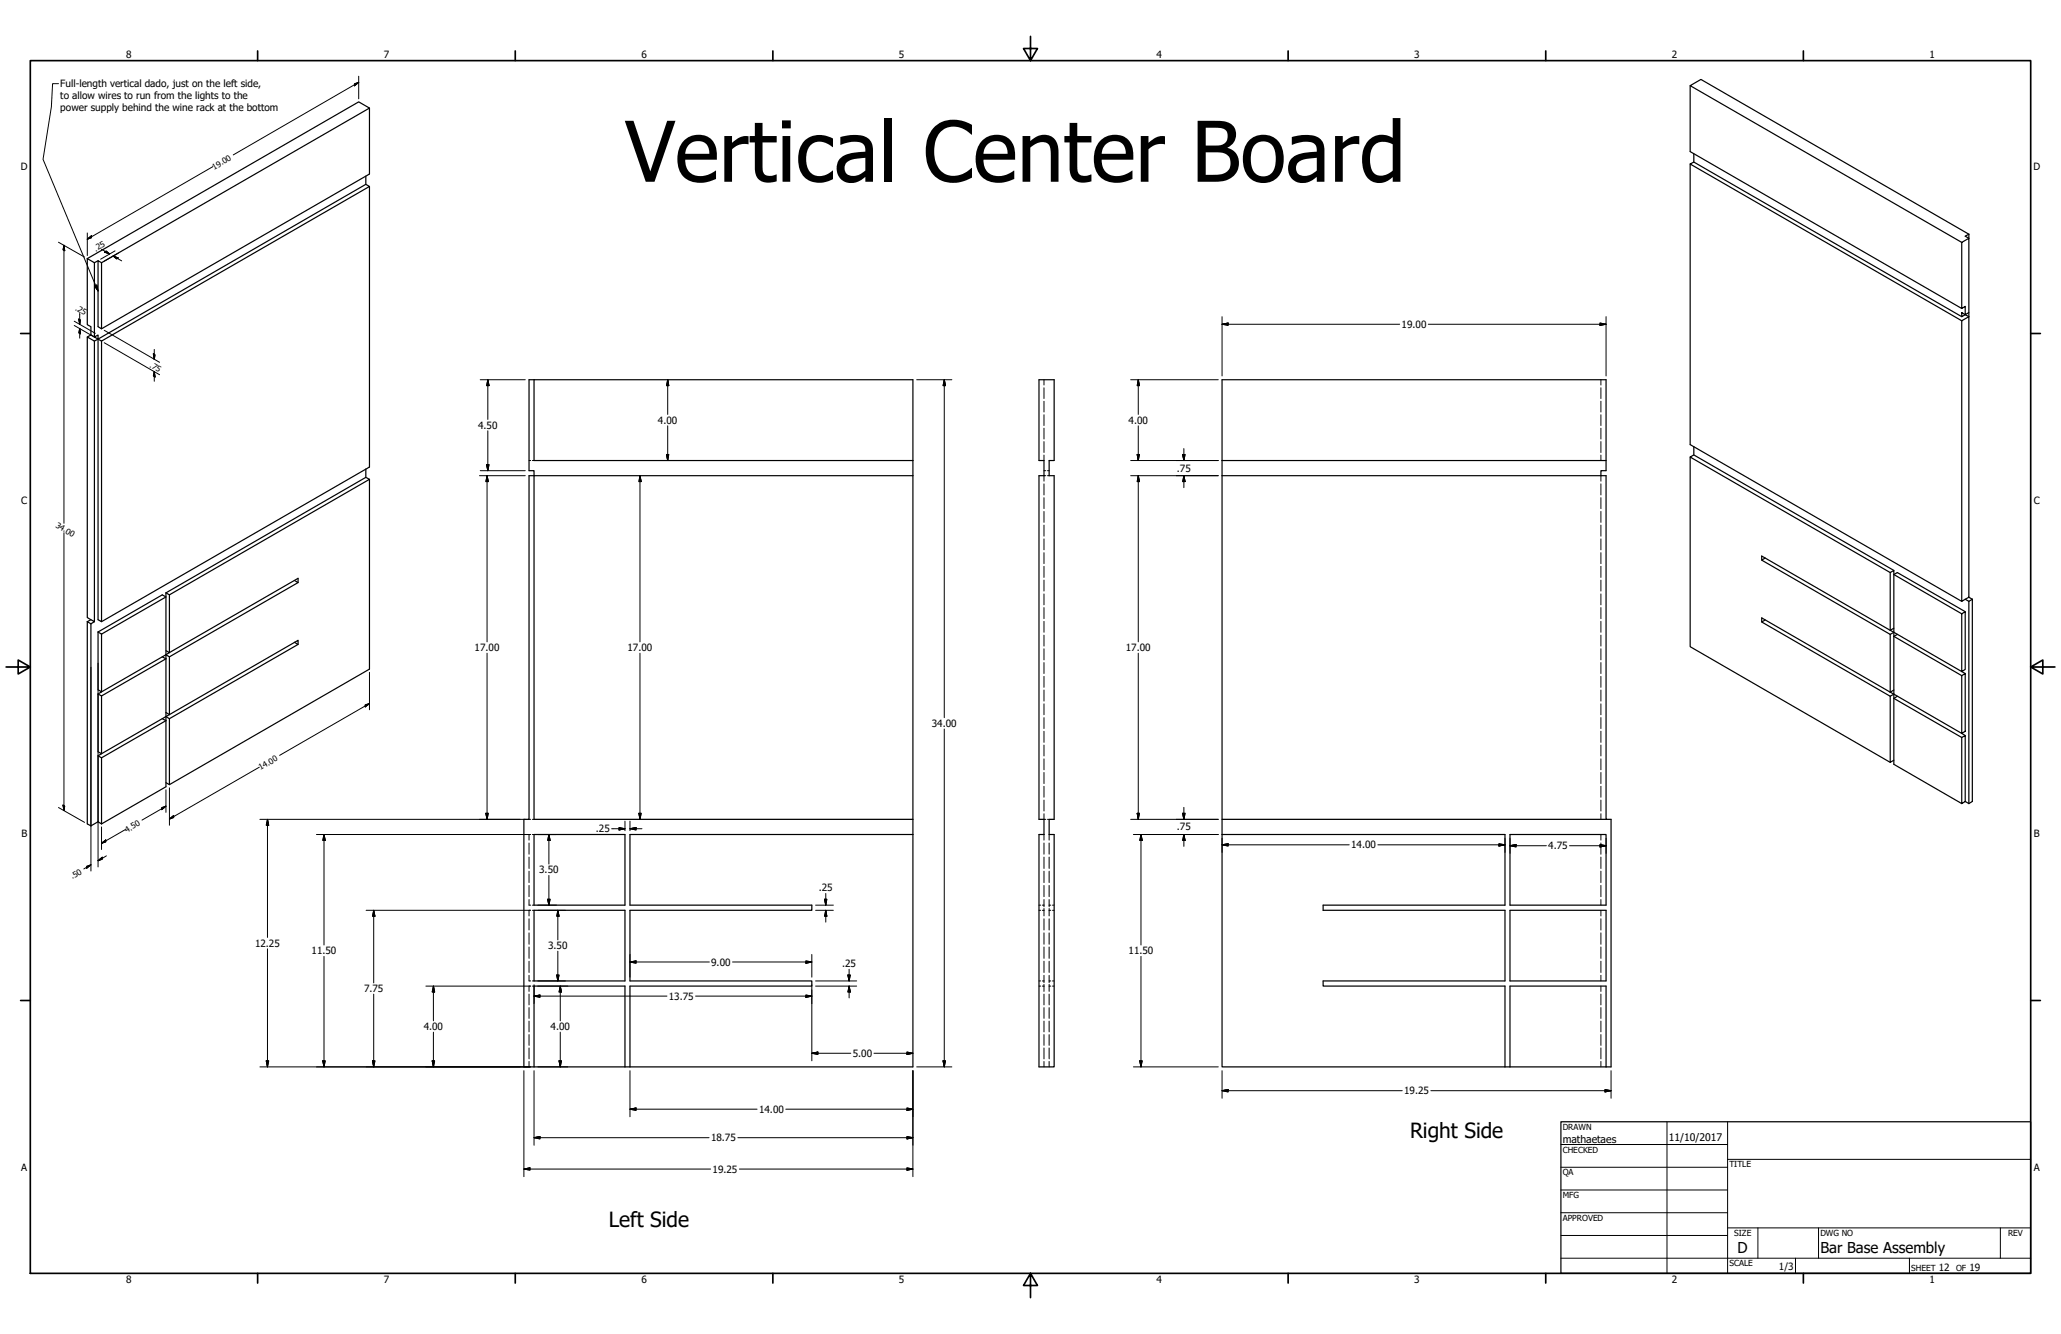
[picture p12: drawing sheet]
<svg xmlns="http://www.w3.org/2000/svg" width="864mm" height="559mm" viewBox="0 0 864 559" stroke-linecap="round" stroke-linejoin="round" font-family="sans-serif">
<!-- layer: Hidden (ANSI) -->
<g fill="none" stroke="#000" stroke-width=".42">
<path d="M437.5 159.1v2.2M670.8 159.1v2.2M437.5 162.4v4.5M437.5 168.1v4.5M437.5 173.7v4.5M437.5 179.4v4.5M670.8 162.4v4.5M670.8 168.1v4.5M670.8 173.7v4.5M670.8 179.4v4.5M221.7 192.9h.7M223.1 192.9h.7"/>
<path d="M437.5 197.2h.7M437.5 185v4.5M437.5 190.6v2.3M438.2 199.3h-.7v2.2M438.9 199.3h.7M438.9 197.2h.7M670.8 185v4.5M670.8 190.6v2.3M670.8 199.3v2.2M437.5 202.7v4.6M437.5 208.5v4.5M437.5 214.2v4.6"/>
<path d="M437.5 220v4.6M670.8 202.7v4.6M670.8 208.5v4.5M670.8 214.2v4.6M670.8 220v4.6M437.5 225.7v4.6M437.5 231.5v4.6M437.5 237.2v4.7M670.8 225.7v4.6M670.8 231.5v4.6M670.8 237.2v4.7M437.5 243v4.6"/>
<path d="M437.5 248.8v4.6M437.5 254.5v4.6M670.8 243v4.6M670.8 248.8v4.6M670.8 254.5v4.6M437.5 260.3v4.6M437.5 266.1v4.5M437.5 271.8v4.6M437.5 277.6v4.5M670.8 260.3v4.6M670.8 266.1v4.5M670.8 271.8v4.6"/>
<path d="M670.8 277.6v4.5M437.5 283.3v4.6M437.5 289.1v4.6M437.5 294.8v4.6M670.8 283.3v4.6M670.8 289.1v4.6M670.8 294.8v4.6M437.5 300.6v4.6M437.5 306.3v4.7M437.5 312.1v4.6M437.5 317.9v4.6M670.8 300.6v4.6"/>
<path d="M670.8 306.3v4.7M670.8 312.1v4.6M670.8 317.9v4.6M437.5 323.6v4.6M437.5 329.4v4.5M437.5 335.2v4.5M670.8 323.6v4.6M670.8 329.4v4.5M670.8 335.2v4.5M221.7 343.2h.7M221.7 353.1v4.7M221.7 359v4.8"/>
<path d="M222.4 349.6h-.7v2.3M223.1 343.2h.7M223.1 349.6h.7M437.5 340.9v2.3h.7M437.5 349.6v2.3M437.5 353.1v4.7M437.5 359v4.8M438.9 343.2h.7M439.6 349.6v2.3M439.6 353.1v4.7M439.6 359v4.8M670.8 340.9v2.3"/>
<path d="M670.8 349.6v2.3M670.8 353.1v4.7M670.8 359v4.8M221.7 376.8v2.4h.7M221.7 364.9v4.8M221.7 370.9v4.7M223.1 379.2h.7M435.4 379.2h.7M436.8 379.2h.7M437.5 364.9v4.8M437.5 370.9v4.7M437.5 376.8v3.1"/>
<path d="M439.6 379.2h.7M439.6 364.9v4.8M439.6 370.9v4.7M439.6 376.8v3.1M441 379.2h.7M670.8 364.9v4.8M670.8 370.9v4.7M670.8 376.8v2.4M221.7 384.9v4.7M221.7 390.8v4.7M221.7 396.7v4.7M222.4 381.3h-.7v2.4"/>
<path d="M223.1 381.3h.7M435.4 381.3h.7M436.8 381.3h.7M437.5 380.6v3.1M437.5 384.9v4.7M437.5 390.8v4.7M437.5 396.7v4.7M439.6 381.3h.7M439.6 380.6v3.1M439.6 384.9v4.7M439.6 390.8v4.7M439.6 396.7v4.7"/>
<path d="M441 381.3h.7M670.8 381.3v2.4M670.8 384.9v4.7M670.8 390.8v4.7M670.8 396.7v4.7M221.7 408.6v2.3h.7M221.7 402.7v4.7M221.7 416.4v4.5M222.4 413.1h-.7v2.2M223.1 413.1h.7M223.1 410.9h.7M435.4 413.1h.7"/>
<path d="M435.4 410.9h.7M436.8 413.1h.7M436.8 410.9h.7M437.5 402.7v4.7M437.5 408.6v3M437.5 412.3v3M437.5 416.4v4.5M439.6 413.1h.7M439.6 410.9h.7M439.6 402.7v4.7M439.6 408.6v3M439.6 412.3v3"/>
<path d="M439.6 416.4v4.5M441 413.1h.7M441 410.9h.7M670.8 402.7v4.7M670.8 408.6v2.3M670.8 413.1v2.2M670.8 416.4v4.5M221.7 422.1v4.5M221.7 427.7v4.5M221.7 433.4v4.5M221.7 439v4.5M437.5 422.1v4.5"/>
<path d="M437.5 427.7v4.5M437.5 433.4v4.5M437.5 439v4.5M439.6 422.1v4.5M439.6 427.7v4.5M439.6 433.4v4.5M439.6 439v4.5M670.8 422.1v4.5M670.8 427.7v4.5M670.8 433.4v4.5M670.8 439v4.5M221.7 444.6v2.3"/>
<path d="M437.5 444.6v2.3M439.6 444.6v2.3M670.8 444.6v2.3"/>
</g>
<!-- layer: Visible (ANSI) -->
<g fill="none" stroke="#000" stroke-width=".51">
<path d="M708.2 35.9v27.6l113.8 65.7M154.8 45.3v27.6l-112.3 64.8M153.3 73.8v3.4l-112.2 64.8M153.3 77.2l1.5 .9-112.3 64.8M154.8 78.1v117.5l-112.3 64.8M708.2 68.7v117.5l113.8 65.7M709.7 64.4v3.5M823.5 98.9l1.5-.8v1.7zM825 98.1l-112.3-64.8-4.5 2.6 113.8 65.6M36.6 108.3l113.7-65.6 4.5 2.6-112.3 64.7M36.6 108.3l3 1.7v31.2l-1.5-.9v-3.5l-1.5-.8zM41.1 109.2l1.4 .8v27.7l-1.4-.9z"/>
<path d="M41.1 109.2l-1.5 .8M822 101.5l3-1.7v31.1l-1.5 .9v-3.5l-1.5 .9zM822 132.7l-112.3-64.8-1.5 .8 113.8 65.7M822 134.4l3-1.7v117.5l-3 1.7zM822 130.9l1.5 .9-1.5 .9zM825 130.9v1.8l-1.5-.9M36.6 141.2l3 1.7v117.5l-3-1.7zM38.1 140.3l-1.5 .9M39.6 141.2l1.5-.9v1.7zM41.1 142v117.6l1.4 .8v-117.5M41.1 142l-1.5 .9M41.1 142l1.4 .9"/>
<path d="M223.8 159.1v33.8h158.7M435.4 159.1h6.3v33.8h-2.1v6.4h2.1v143.9h-2.1v6.4h2.1v97.3h-6.3v-97.3h2.1v-6.4h-2.1v-143.9h2.1v-6.4h-2.1zM153.3 196.5v3.5l-83.8 48.3M153.3 200l1.5 .8-83.8 48.4M382.5 199.3h-160.8v143.9h-2.2v103.7h163v-287.8h-160.8v38.1h2.1v146h158.7M512.1 199.3h160.9v143.9h2.1v103.7h-44.5M512.1 192.9h160.9M670.8 199.3v-2.1h2.2v-38.1h-160.9v184.1M708.2 191.5v79.4l83.8 48.4M709.7 187.1v3.5M154.8 200.8v79.5l-83.8 48.4M738.2 234.6v-1.7l53.8 31.1 1.6-.9"/>
<path d="M739.6 233.7l-1.4 .9 53.8 31.1M793.6 239l-83.9-48.4-1.5 .9 83.8 48.3M38.1 259.6l-1.5 .8M69.5 248.3v1.8l-27 15.5M123.4 243.1l1.5 .9-53.9 31.1M124.9 244v-1.7l-53.9 31.1v-24.2l-1.5-.9M739.6 259.7l-1.4 .8 53.8 31.2M793.6 240.7v-1.7l-1.6 .8v24.2l31.5 18.1M793.6 240.7l1.4-.9 28.5 16.4M793.6 240.7l28.4 16.4M793.6 240.7v79.5l28.4 16.4M822 257.1l1.5-.9v24.2l-1.5 .9z"/>
<path d="M823.5 251l1.5 .9M825 251.9v84.7M825 250.2l1.5 .8M826.5 251v84.7l-1.5 .9M826.5 251l-1.5 .9M36.6 260.4v84.7l1.5 .8M36.6 260.4l1.5 .9M38.1 261.3v84.6M39.6 260.4l-1.5 .9M41.1 264.7v24.2l1.4 .9 27-15.5M41.1 264.7l26.9-15.5 1.5 .9v24.2M41.1 264.7l1.4 .9"/>
<path d="M42.5 265.6v24.2l-1.4 .9M68 275.1l1.5 .9-27 15.5M69.5 272.5l1.5 .9-1.5 .9M69.5 274.3v55.3l-27 15.5M69.5 274.3l1.5 .8M71 275.1v24.2M123.4 269l1.5 .9-53.9 31.2M124.9 269.9v-1.7l-53.9 31.1M738.2 260.5v-1.7l53.8 31.1M792 265.7v24.2M793.6 264.9l-1.6 .8M795 265.7l-1.4 .9 28.4 16.4"/>
<path d="M41.1 290.7v24.2l1.4 .8 27-15.5M41.1 290.7l1.4 .8M42.5 291.5v24.2l-1.4 .9M69.5 298.4l1.5 .9M71 299.3l-1.5 .9M792 291.7v27.6l1.6-.8M792 289.9l31.5 18.2M793.6 290.8l-1.6 .9M793.6 289.1l-1.6 .8M795 291.7l-1.4 .8 28.4 16.4M822 283l1.5-.9v24.2l-1.5 .9zM41.1 316.6v27.6"/>
<path d="M42.5 317.4v27.7M68 301.1l1.5 .8-27 15.5-1.4-.8M69.5 300.2l1.5 .9M71 301.1v27.6M822 308.9l1.5-.8v27.6l-1.5 .9zM69.5 327.9l1.5 .8M823.5 335.7l1.5 .9M41.1 344.2l-3 1.7M41.1 344.2l1.4 .9M223.8 349.6h38.1v29.6h-38.1zM382.5 349.6h-118.5v29.6h76.2v2.1h-76.2v29.6h76.2v2.2h-76.2v33.8M512.1 349.6h118.5v29.6h-76.2v2.1h76.2v29.6h-76.2v2.2h76.2v33.8"/>
<path d="M512.1 349.6v97.3h118.5M632.7 349.6h40.3v29.6h-40.3zM673 343.2h-160.9v6.4M223.8 381.3h38.1v29.6h-38.1zM632.7 381.3h40.3v29.6h-40.3zM223.8 446.9v-33.8h38.1v33.8M632.7 446.9v-33.8h40.3v33.8"/>
</g>
<!-- layer: Symbol (ANSI) -->
<g fill="none" stroke="#000" stroke-width=".7">
<path d="M431.8 15.2v10.2l-2.9-5.1h5.8l-2.9 5.1M12.7 25.4h838.2v508h-838.2zM107.9 21.3v4.1M215.9 21.3v4.1M323.8 21.3v4.1M539.8 21.3v4.1M647.7 21.3v4.1M755.6 21.3v4.1M8.6 139.7h4.1M850.9 139.7h4.1M2.5 279.4h10.2l-5.1-2.9v5.8l5.1-2.9M850.9 279.4l5.1 2.9v-5.8l-5.1 2.9h10.2"/>
<path d="M8.6 419.1h4.1M850.9 419.1h4.1M107.9 533.4v4.1M215.9 533.4v4.1M323.8 533.4v4.1M431.8 533.4l2.9 5.1h-5.8l2.9-5.1v10.2M539.8 533.4v4.1M647.7 533.4v4.1M755.6 533.4v4.1"/>
</g>
<!-- layer: Title (ANSI) -->
<g fill="none" stroke="#000" stroke-width=".42">
<path d="M654 479.4h69.9M698.5 469.9v63.5M723.9 469.9v63.5M654 488.9h69.9M654 498.5h69.9M723.9 485.6h127M654 508h69.9M654 517.5h69.9M723.9 514.3h127M736.6 514.3v12.7M762 514.3v12.7M838.2 514.3v12.7"/>
<path d="M654 527h196.9M752.3 527v6.4M800.1 527v6.4"/>
</g>
<path d="M654 469.9h196.9v63.5h-196.9z" fill="none" stroke="#000" stroke-width=".51"/>
<!-- layer: Border (ANSI) -->
<g fill="none" stroke="#000" stroke-width=".42">
<path d="M148.5 35.1l1.8-.6-1.8 1.4zM150.3 34.5l-52.6 30.4M150.3 31.9v9.5M89.2 69.8l-52.6 30.4M36.6 97.6v9.5M24.5 101.5l10.9 6.2M26.8 102.7l.3 2.3-.7-.4zM26.8 102.7v116.5M36.6 100.2l1.8-1.5v.9zM42.5 104.4l3.4 2M43.8 105.6l.7-.4 1.4 1.2zM47.4 107.3l2.1 .8-.7 .4z"/>
<path d="M47.4 107.3l3.6 2M48.2 105.1l-6 3.5M49.7 106l-6 3.4M31.1 134.6l8.8 5M31.1 136.3l8.8 5.1M33 133.7l.7 .3-.3 1.9zM33.4 137.6l.3 2.2-.7-.4zM33.4 131.3v4.6M33.4 137.6v4.1M43.7 138.4l23.2 13.4M512.1 135.8l2.5-.5v1zM512.1 135.8h74.4"/>
<path d="M512.1 132.7v24.8M598.5 135.8h74.5M670.4 135.3l2.6 .5-2.6 .5zM673 132.7v24.8M43.7 143.6l23.2 13.4M64.3 148.2l.7 .5-.4 1.8zM64.6 155.6l.4 2.3-.7-.4zM64.6 146.4v4.1M64.6 155.6v4.1M201.2 159.1h18.9M204.4 159.1l.5 2.4h-1zM204.4 159.1v16.6"/>
<path d="M279.8 159.1l.4 2.4h-.9zM279.8 159.1v14.5M384.1 159.1h14.7M395.7 159.1l.5 2.4h-1zM395.7 159.1v141.5M473.8 159.1h36.7M476.9 159.1l.6 2.4h-1zM476.9 159.1v14.5M279.8 178.4v14.5M476.9 178.4v14.5M200.9 199.3h19.2M201.2 197.2h18.9"/>
<path d="M203.9 194.6h1l-.5 2.6zM204.1 199.3l.5 2.4h-1zM204.1 199.3v69.6M204.4 180.5v16.7M268.2 199.3l.5 2.4h-1zM268.2 199.3v69.6M279.3 190.4h.9l-.4 2.5zM473.8 199.3h36.7M473.8 192.9h36.7M476.5 190.4h1l-.6 2.5zM476.9 199.3l.6 2.4h-1zM476.9 199.3v69.6"/>
<path d="M495.6 190.4h1l-.5 2.5zM496.1 199.3l.5 2.4h-1zM496.1 187.9v5M496.1 199.3v5M26.8 223.1v116.4M38.1 279.5v85.4M41.1 277.8v85.4M204.1 273.6v69.6M268.2 273.6v69.6M476.9 273.6v69.6M153 295.3l1.8-.6-1.8 1.4zM154.8 294.7l-37.6 21.7"/>
<path d="M154.8 281.6v15.7M395.7 305.4v141.5M24.5 338.3l10.9 6.2M26.4 337.2l.7 .5-.3 1.8zM67.8 338.3l1.7-.6-1.7 1.5zM69.5 337.7l-10 5.8M69.5 330.8v9.5M71 330v15.7M108.6 321.4l-37.6 21.7M496.1 338.2v5M42.5 353.3l1.8-1.4v.8zM42.5 346.4v9.5"/>
<path d="M44.6 358.5l-3.5 2.1M52.6 347.5l-10.1 5.8M71 343.1l1.8-1.5v.9zM108.9 343.2h111.2M112.1 343.2l.5 2.5h-1zM112.1 343.2v49.5M132.6 349.6h89.6M135.8 349.6l.5 2.4h-1zM135.8 349.6v46.3M203.6 340.7h1l-.5 2.5zM225.4 349.6h7.8M230 349.6l.5 2.4h-1z"/>
<path d="M230 349.6v12.3M256.3 347.2h5.6M259.4 346.6l2.5 .6-2.5 .5zM261.9 344v4M264 347.2l2.5-.6v1.1zM264 344v4M264 347.2h5M267.7 340.7h1l-.5 2.5zM473.8 343.2h36.7M474.9 349.6h35.6M476.5 340.7h1l-.6 2.5zM478.1 349.6l.5 2.4h-1z"/>
<path d="M478.1 349.6v46.3M495.6 340.7h1l-.5 2.5zM496.1 349.6l.5 2.4h-1zM496.1 349.6v4.9M512.1 353.9l2.5-.5v1zM512.1 351.2v5.9M512.1 353.9h53.2M577.3 353.9h53.3M628.1 353.4l2.5 .5-2.5 .5zM630.6 351.2v5.9M632.7 354.3l2.6-.5v1zM632.7 354.3h15.3"/>
<path d="M632.7 351.2v6.2M657.7 354.3h15.3M670.4 353.8l2.6 .5-2.6 .5zM673 351.2v6.2M36.3 362.9l1.8-.6-1.8 1.4zM38.1 362.3l-3 1.7M41.1 360.6l1.8-1.5v.8zM225.4 379.2h7.8M229.5 376.7h1l-.5 2.5zM230 366.7v12.5M341.8 379.2h7.4M345.5 376.7h1l-.5 2.5z"/>
<path d="M346 374.3v4.9M112.1 397.4v49.5M153.4 381.3h68.8M156.6 381.3l.5 2.5h-1zM156.6 381.3v30.4M225.4 381.3h11.5M233.7 381.3l.6 2.5h-1zM233.7 381.3v12.4M233.7 398.5v12.4M264 399.8v9.5M340.2 399.8v9.5M341.8 381.3h7.4"/>
<path d="M346 381.3l.5 2.5h-1zM346 381.3v5M135.8 400.6v46.3M156.6 416.4v30.5M178.4 413.1h43.8M181.6 413.1l.5 2.4h-1zM181.6 413.1v14.5M223.8 417.3l2.5-.5v1zM223.8 417.3h55.7M223.8 412.5v7.9M225.4 413.1h12.5M225.4 410.9h11.5"/>
<path d="M233.3 408.4h1l-.6 2.5zM234.8 413.1l.5 2.4h-1zM234.8 413.1v14.5M264 403l2.5-.5v1zM264 403h33.2M291.5 417.3h48.7M307 403h33.2M337.7 416.8l2.5 .5-2.5 .5zM337.7 402.5l2.5 .5-2.5 .5zM340.2 412.5v31.9M341.8 413.1h17.2M341.8 410.9h17.2"/>
<path d="M355.3 408.4h1l-.5 2.5zM355.8 413.1l.5 2.4h-1zM355.8 406v4.9M355.8 413.1v4.9M478.1 400.6v46.3M181.6 432.4v14.5M234.8 432.4v14.5M108.9 446.9h113.3M111.6 444.4h1l-.5 2.5zM135.3 444.4h1l-.5 2.5zM156.1 444.4h1l-.5 2.5zM181.1 444.4h1l-.5 2.5z"/>
<path d="M219.5 448.5v44.4M223.8 448.5v31.2M225.4 446.9h12.5M234.3 444.4h1l-.5 2.5zM264 448.5v19.3M340.2 441.2l2.5-.5v1zM340.2 441.2h16.3M366.2 441.2h16.3M380 440.7l2.5 .5-2.5 .5zM382.5 448.5v44.4M384.1 446.9h14.7M395.2 444.4h1l-.5 2.5z"/>
<path d="M474.9 446.9h35.6M477.6 444.4h1l-.5 2.5zM512.1 456.9l2.5-.5v1zM512.1 448.5v11.6M512.1 456.9h75.5M599.6 456.9h75.5M672.5 456.4l2.6 .5-2.6 .5zM675.1 448.5v11.6M223.8 476.6l2.5-.5v1zM223.8 476.6h73.3M264 464.6l2.5-.5v1zM264 464.6h53.2"/>
<path d="M309.2 476.6h73.3M329.2 464.6h53.3M380 464.1l2.5 .5-2.5 .5zM380 476.1l2.5 .5-2.5 .5zM219.5 489.7l2.6-.5v1zM219.5 489.7h78.3M309.8 489.7h72.7M380 489.2l2.5 .5-2.5 .5z"/>
</g>
<g fill="#000" stroke="#000" stroke-width=".42">
<path d="M148.5 35.9l1.8-1.4zM148.5 35.1l1.8-.6-1.8 1.4zM36.6 100.2l1.8-1.5zM36.6 100.2l1.8-1.5v.9zM26.8 102.7l.3 2.3zM26.8 102.7l.3 2.3-.7-.4zM43.8 105.6l2.1 .8zM43.8 105.6l.7-.4 1.4 1.2zM47.4 107.3l2.1 .8zM47.4 107.3l2.1 .8-.7 .4zM33 133.7l.4 2.2zM33 133.7l.7 .3-.3 1.9z"/>
<path d="M33.4 137.6l.3 2.2zM33.4 137.6l.3 2.2-.7-.4zM512.1 135.8l2.5-.5zM512.1 135.8l2.5-.5v1zM670.4 136.3l2.6-.5zM670.4 135.3l2.6 .5-2.6 .5zM64.3 148.2l.3 2.3zM64.3 148.2l.7 .5-.4 1.8zM64.6 155.6l.4 2.3zM64.6 155.6l.4 2.3-.7-.4zM204.4 159.1l.5 2.4zM204.4 159.1l.5 2.4h-1z"/>
<path d="M279.8 159.1l.4 2.4zM279.8 159.1l.4 2.4h-.9zM395.7 159.1l.5 2.4zM395.7 159.1l.5 2.4h-1zM476.9 159.1l.6 2.4zM476.9 159.1l.6 2.4h-1zM203.9 194.6l.5 2.6zM203.9 194.6h1l-.5 2.6zM279.3 190.4l.5 2.5zM279.3 190.4h.9l-.4 2.5zM476.5 190.4l.4 2.5zM476.5 190.4h1l-.6 2.5z"/>
<path d="M495.6 190.4l.5 2.5zM495.6 190.4h1l-.5 2.5zM204.1 199.3l.5 2.4zM204.1 199.3l.5 2.4h-1zM268.2 199.3l.5 2.4zM268.2 199.3l.5 2.4h-1zM476.9 199.3l.6 2.4zM476.9 199.3l.6 2.4h-1zM496.1 199.3l.5 2.4zM496.1 199.3l.5 2.4h-1zM153 296.1l1.8-1.4zM153 295.3l1.8-.6-1.8 1.4z"/>
<path d="M26.4 337.2l.4 2.3zM26.4 337.2l.7 .5-.3 1.8zM67.8 339.2l1.7-1.5zM67.8 338.3l1.7-.6-1.7 1.5zM41.1 360.6l1.8-1.5zM41.1 360.6l1.8-1.5v.8zM42.5 353.3l1.8-1.4zM42.5 353.3l1.8-1.4v.8zM71 343.1l1.8-1.5zM71 343.1l1.8-1.5v.9zM112.1 343.2l.5 2.5zM112.1 343.2l.5 2.5h-1z"/>
<path d="M135.8 349.6l.5 2.4zM135.8 349.6l.5 2.4h-1zM203.6 340.7l.5 2.5zM203.6 340.7h1l-.5 2.5zM230 349.6l.5 2.4zM230 349.6l.5 2.4h-1zM259.4 347.7l2.5-.5zM259.4 346.6l2.5 .6-2.5 .5zM264 347.2l2.5-.6zM264 347.2l2.5-.6v1.1zM267.7 340.7l.5 2.5zM267.7 340.7h1l-.5 2.5z"/>
<path d="M476.5 340.7l.4 2.5zM476.5 340.7h1l-.6 2.5zM478.1 349.6l.5 2.4zM478.1 349.6l.5 2.4h-1zM495.6 340.7l.5 2.5zM495.6 340.7h1l-.5 2.5zM496.1 349.6l.5 2.4zM496.1 349.6l.5 2.4h-1zM512.1 353.9l2.5-.5zM512.1 353.9l2.5-.5v1zM628.1 354.4l2.5-.5zM628.1 353.4l2.5 .5-2.5 .5z"/>
<path d="M632.7 354.3l2.6-.5zM632.7 354.3l2.6-.5v1zM670.4 354.8l2.6-.5zM670.4 353.8l2.6 .5-2.6 .5zM36.3 363.7l1.8-1.4zM36.3 362.9l1.8-.6-1.8 1.4zM229.5 376.7l.5 2.5zM229.5 376.7h1l-.5 2.5zM345.5 376.7l.5 2.5zM345.5 376.7h1l-.5 2.5zM156.6 381.3l.5 2.5zM156.6 381.3l.5 2.5h-1z"/>
<path d="M233.7 381.3l.6 2.5zM233.7 381.3l.6 2.5h-1zM346 381.3l.5 2.5zM346 381.3l.5 2.5h-1zM181.6 413.1l.5 2.4zM181.6 413.1l.5 2.4h-1zM223.8 417.3l2.5-.5zM223.8 417.3l2.5-.5v1zM233.3 408.4l.4 2.5zM233.3 408.4h1l-.6 2.5zM234.8 413.1l.5 2.4zM234.8 413.1l.5 2.4h-1z"/>
<path d="M264 403l2.5-.5zM264 403l2.5-.5v1zM337.7 417.8l2.5-.5zM337.7 416.8l2.5 .5-2.5 .5zM337.7 403.5l2.5-.5zM337.7 402.5l2.5 .5-2.5 .5zM355.3 408.4l.5 2.5zM355.3 408.4h1l-.5 2.5zM355.8 413.1l.5 2.4zM355.8 413.1l.5 2.4h-1zM111.6 444.4l.5 2.5zM111.6 444.4h1l-.5 2.5z"/>
<path d="M135.3 444.4l.5 2.5zM135.3 444.4h1l-.5 2.5zM156.1 444.4l.5 2.5zM156.1 444.4h1l-.5 2.5zM181.1 444.4l.5 2.5zM181.1 444.4h1l-.5 2.5zM234.3 444.4l.5 2.5zM234.3 444.4h1l-.5 2.5zM340.2 441.2l2.5-.5zM340.2 441.2l2.5-.5v1zM380 441.7l2.5-.5zM380 440.7l2.5 .5-2.5 .5z"/>
<path d="M395.2 444.4l.5 2.5zM395.2 444.4h1l-.5 2.5zM477.6 444.4l.5 2.5zM477.6 444.4h1l-.5 2.5zM512.1 456.9l2.5-.5zM512.1 456.9l2.5-.5v1zM672.5 457.4l2.6-.5zM672.5 456.4l2.6 .5-2.6 .5zM223.8 476.6l2.5-.5zM223.8 476.6l2.5-.5v1zM264 464.6l2.5-.5zM264 464.6l2.5-.5v1z"/>
<path d="M380 465.1l2.5-.5zM380 464.1l2.5 .5-2.5 .5zM380 477.1l2.5-.5zM380 476.1l2.5 .5-2.5 .5zM219.5 489.7l2.6-.5zM219.5 489.7l2.6-.5v1zM380 490.2l2.5-.5zM380 489.2l2.5 .5-2.5 .5z"/>
</g>
<!-- layer: Visible Narrow (ANSI) -->
<path d="M24.5 35.1h-2.5l-.5 9.7-3.5 21.9 23.1 55.2M39.6 119.8l1-.4 .5 2.5z" fill="none" stroke="#000" stroke-width=".42"/>
<path d="M39.6 119.8l1.5 2.1zM39.6 119.8l1-.4 .5 2.5z" fill="#000" stroke="#000" stroke-width=".42"/>
<text font-size="35.1" x="261.9" y="76.1">Vertical Center Board</text>
<g font-size="8.8">
<text x="590.9" y="476.8">Right Side</text>
<text x="255.1" y="514.1">Left Side</text>
</g>
<g font-size="6.3">
<text x="728.1" y="524.9">D</text>
<text x="762.8" y="525">Bar Base Assembly</text>
</g>
<g font-size="4.4">
<text x="654.8" y="478.6">mathaetaes</text>
<text x="699.3" y="478">11/10/2017</text>
</g>
<g font-size="4.2">
<text x="52.8" y="24.4">8</text>
<text x="160.8" y="24.4">7</text>
<text x="268.7" y="24.4">6</text>
<text x="376.7" y="24.4">5</text>
<text x="484.6" y="24.4">4</text>
<text x="592.6" y="24.4">3</text>
<text x="700.5" y="24.4">2</text>
<text x="808.5" y="24.4">1</text>
<text x="25.3" y="36.3">Full-length vertical dado, just on the left side,</text>
<text x="25.3" y="41.3">to allow wires to run from the lights to the</text>
<text x="25.3" y="46.3">power supply behind the wine rack at the bottom</text>
<text x="8.8" y="71.4">D</text>
<text x="852" y="71.4">D</text>
<text x="587.3" y="137.4">19.00</text>
<text x="200.3" y="179.6">4.50</text>
<text x="275.7" y="177.5">4.00</text>
<text x="472.9" y="177.5">4.00</text>
<text x="493.1" y="197.5">.75</text>
<text x="8.9" y="211.1">C</text>
<text x="852.2" y="211.1">C</text>
<text x="198.9" y="272.7">17.00</text>
<text x="263" y="272.7">17.00</text>
<text x="471.7" y="272.7">17.00</text>
<text x="390.5" y="304.5">34.00</text>
<text x="493.1" y="347.9">.75</text>
<text x="9" y="350.8">B</text>
<text x="249.7" y="348.7">.25</text>
<text x="852.2" y="350.8">B</text>
<text x="566.1" y="355.4">14.00</text>
<text x="648.8" y="355.8">4.75</text>
<text x="225.9" y="365.9">3.50</text>
<text x="343.1" y="373.4">.25</text>
<text x="106.9" y="396.6">12.25</text>
<text x="130.6" y="399.7">11.50</text>
<text x="229.7" y="397.6">3.50</text>
<text x="472.9" y="399.7">11.50</text>
<text x="298" y="404.5">9.00</text>
<text x="352.9" y="405.1">.25</text>
<text x="152.5" y="415.6">7.75</text>
<text x="280.2" y="418.8">13.75</text>
<text x="177.5" y="431.5">4.00</text>
<text x="230.7" y="431.5">4.00</text>
<text x="357.3" y="442.7">5.00</text>
<text x="588.3" y="458.4">19.25</text>
<text x="318.1" y="466.2">14.00</text>
<text x="297.9" y="478.1">18.75</text>
<text x="8.9" y="490.5">A</text>
<text x="298.6" y="491.2">19.25</text>
<text x="852.2" y="490.5">A</text>
<text x="745.4" y="532">1/3</text>
<text x="812.4" y="532.6">12</text>
<text x="825.2" y="532.6">19</text>
<text x="52.8" y="537.5">8</text>
<text x="160.8" y="537.5">7</text>
<text x="268.7" y="537.5">6</text>
<text x="376.7" y="537.5">5</text>
<text x="484.6" y="537.5">4</text>
<text x="592.6" y="537.5">3</text>
<text x="700.5" y="537.5">2</text>
<text x="808.5" y="537.5">1</text>
</g>
<g font-size="3.5">
<text x="654.8" y="473.2">DRAWN</text>
<text x="654.8" y="482.8">CHECKED</text>
<text x="724.7" y="488.9">TITLE</text>
<text x="654.8" y="492.3">QA</text>
<text x="654.8" y="501.8">MFG</text>
<text x="654.8" y="511.4">APPROVED</text>
<text x="726.7" y="517.7">SIZE</text>
<text x="762.8" y="517.7">DWG NO</text>
<text x="841.4" y="517.7">REV</text>
<text x="724.7" y="530.4">SCALE</text>
<text x="800.9" y="532.6">SHEET</text>
<text x="819.7" y="532.6">OF</text>
</g>
<g font-size="3.4">
<text x="89.8" y="71.1" transform="rotate(-30 89.8 71.1)">19.00</text>
<text x="40.2" y="105.5" transform="rotate(-30 40.2 105.5)">.25</text>
<text x="31.3" y="129.9" transform="rotate(30 31.3 129.9)">.25</text>
<text x="62.5" y="153.5" transform="rotate(30 62.5 153.5)">.75</text>
<text x="23.1" y="220.7" transform="rotate(30 23.1 220.7)">34.00</text>
<text x="109.2" y="322.7" transform="rotate(-30 109.2 322.7)">14.00</text>
<text x="53.1" y="348.8" transform="rotate(-30 53.1 348.8)">4.50</text>
<text x="30.4" y="368.4" transform="rotate(-30 30.4 368.4)">.50</text>
</g>
</svg>
